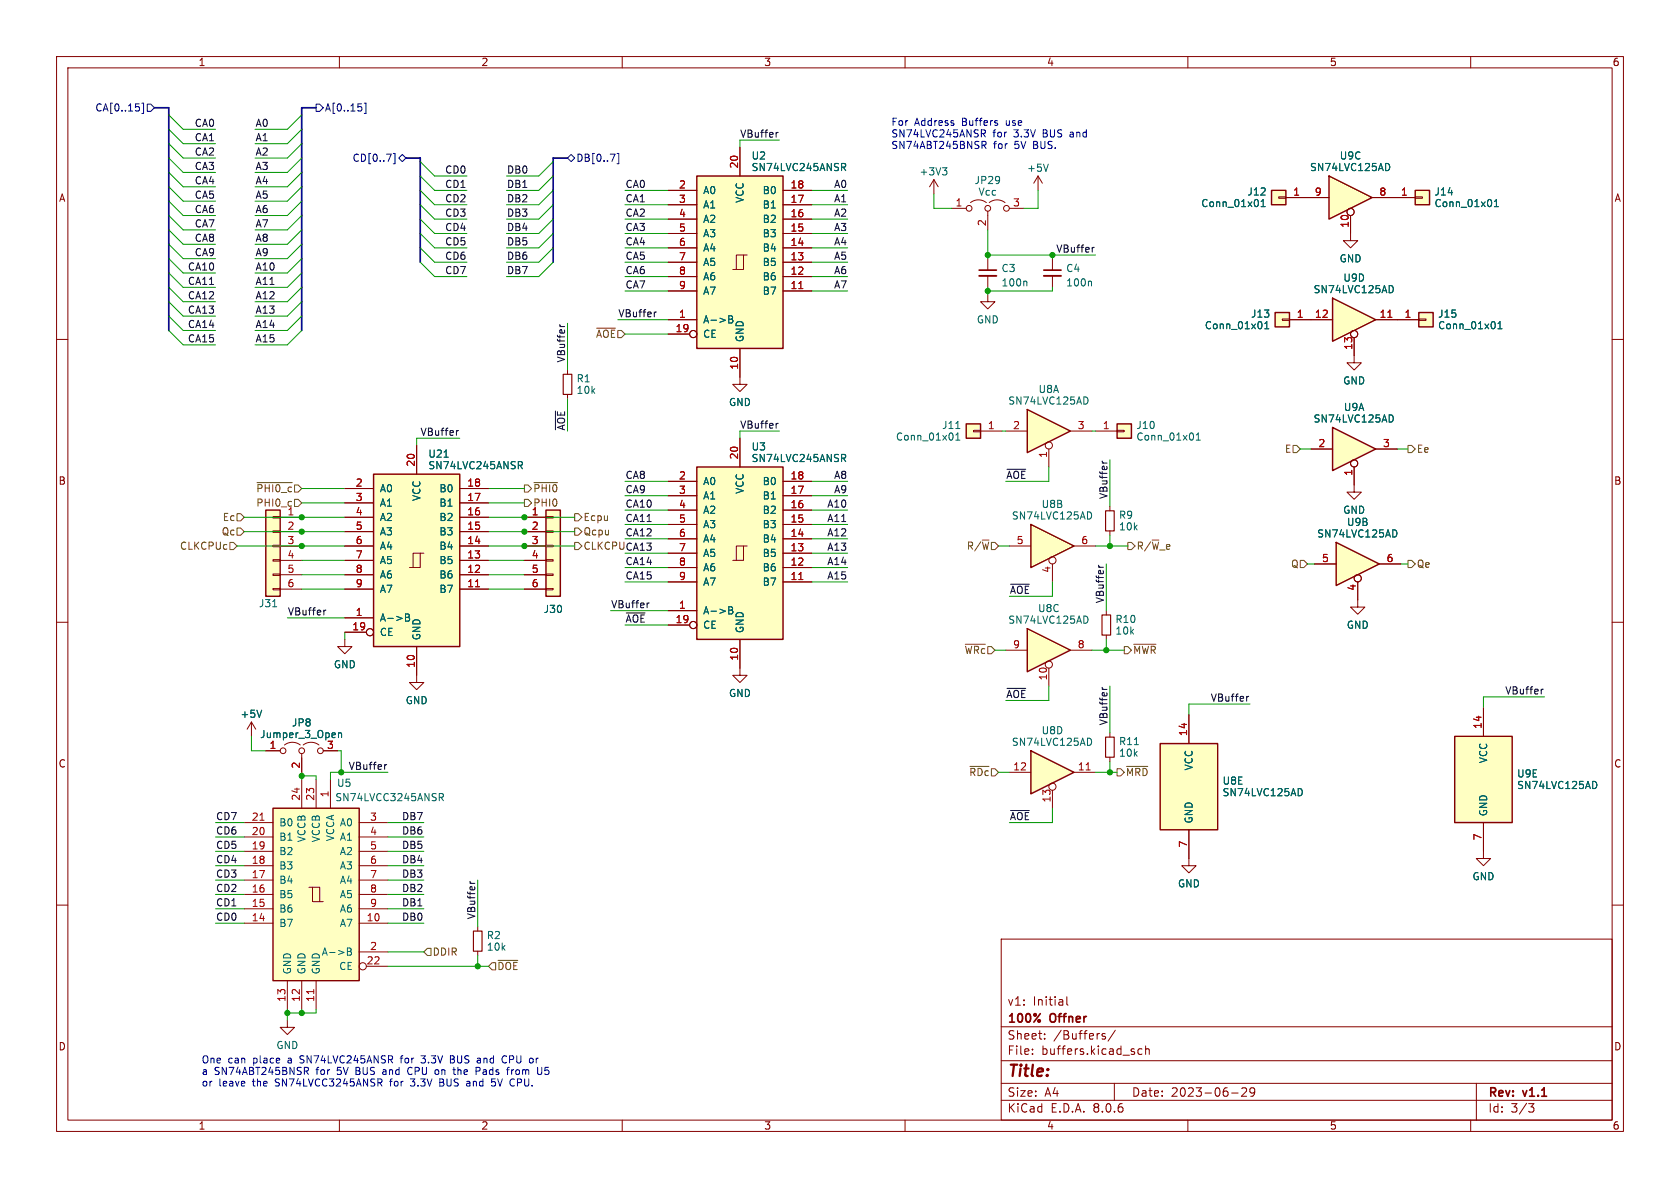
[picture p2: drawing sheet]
<svg xmlns="http://www.w3.org/2000/svg" width="297mm" height="210mm" viewBox="0 0 297 210" stroke-linecap="round" stroke-linejoin="round" font-family="sans-serif">
<g fill="none" stroke="#840000" stroke-width=".18">
<path d="M10 10h277v190h-277zM12 12h273v186h-273zM60 10v2M110 10v2M160 10v2M210 10v2M260 10v2M10 60h2M285 60h2M10 110h2M285 110h2M10 160h2"/>
<path d="M285 160h2M177 166h108v32h-108zM188.6 176.2v1.3l.2 .2M60 198v2M110 198v2M160 198v2M177 194.5h108M177 191.5h108M177 187.5h108M177 181.5h108M182.5 186.3v.1M182.5 185.5v.1"/>
<path d="M184.7 183.6v.1M184.7 182.8v.1M195.4 182.8l-.4-.1-.2 .2 .1 .2 .5 .2v.3h-.6M197 191.5v3M197.2 182.1l-1.3 2M201.9 185.5l-.4-.1-.3 .3v.4l.1 .2h.6M202.5 185.5l.2-.1 .4 .1 .1 .9M202.5 184.9v1.5M210 198v2M217.7 193.2h1.2M219.5 192.4l.6-.1 .2 .1 .1 .3-.9 1.1h.9M221.8 192.9l-.3 .3h-.3l-.2-.3 .1-.5 .4-.1 .2 .1a.99 .99 0 0 1-.3 1.4h-.3"/>
<path d="M260 198v2M261 191.5v6.5M270.2 195.1h1l-.5 .6 .4 .1 .1 .5-.3 .3h-.4"/>
</g>
<path d="M181.6 111.1l7.6 3.8-7.6 3.8z" fill="#ffffc2"/>
<path d="M181.6 111.1l7.6 3.8-7.6 3.8z" fill="none" stroke="#840000" stroke-width=".25"/>
<g fill="none" stroke="#840000" stroke-width=".18">
<path d="M73.7 119.4v1.3h1.2l-1.2 1.2-1.3-1.2h1.3M130.8 118.1v1.3h1.3l-1.3 1.3-1.3-1.3h1.3M177.8 114.9h3.8M185.4 118.1v3.2M189.2 114.9h3.8M196.2 129.5v.8M196.2 133.9v.7"/>
<circle cx="185.4" cy="117.5" r=".63"/>
</g>
<path d="M191.9 108.9a.68 .68 0 0 1 .5 .6 .68 .68 0 0 1-.5 .7M200.5 131.6h.8" fill="none" stroke="#006464" stroke-width=".18"/>
<path d="M195.5 130.3h1.5v3.6h-1.5z" fill="none" stroke="#840000" stroke-width=".2"/>
<path d="M123.2 31.1h15.2v30.5h-15.2z" fill="#ffffc2"/>
<g fill="none" stroke="#840000" stroke-width=".18">
<path d="M118.1 38.7h5.1M118.1 36.2h5.1M118.1 33.7h5.1M130.8 26v5.1M138.4 38.7h5.1M138.4 36.2h5.1M138.4 33.7h5.1M118.1 56.5h5.1M118.1 51.4h5.1M118.1 48.9h5.1M118.1 46.4h5.1M118.1 43.8h5.1"/>
<path d="M118.1 41.3h5.1M118.1 59.1h3.8M131.4 45.1h-1.2v2.5M132.1 45.1h-.7v2.5h-1.9M138.4 51.4h5.1M138.4 48.9h5.1M138.4 46.4h5.1M138.4 43.8h5.1M138.4 41.3h5.1M130.8 61.6v5.1M61 113v1.3h1.2l-1.2 1.3-1.3-1.3h1.3M195.6 108v.7"/>
<path d="M195.6 112.3v.7"/>
<circle cx="122.6" cy="59.1" r=".63"/>
</g>
<path d="M123.2 31.1h15.2v30.5h-15.2z" fill="none" stroke="#840000" stroke-width=".25"/>
<path d="M148.8 28.9h.5l.2 .2-.1 .4-.6 .1M149.1 29.6l.4 .6M128.8 55.8h.5l.2 .3-.2 .3 .2 .2 .1 .3-.3 .2h-.5zM128.8 56.4h.5" fill="none" stroke="#006464" stroke-width=".18"/>
<path d="M141.2 51h.7" fill="none" stroke="#a90000" stroke-width=".18"/>
<path d="M194.8 108.7h1.5v3.6h-1.5z" fill="none" stroke="#840000" stroke-width=".2"/>
<path d="M257.2 130.2h10.1v15.2h-10.1z" fill="#ffffc2"/>
<path d="M257.2 130.2h10.1v15.2h-10.1z" fill="none" stroke="#840000" stroke-width=".25"/>
<path d="M262.3 125.1v5.1M262.3 145.4v6.4h-1.3l1.3 1.2 1.2-1.2h-1.2" fill="none" stroke="#840000" stroke-width=".18"/>
<path d="M281.9 138.1a.69 .69 0 0 1 .4 .7 .69 .69 0 0 1-.4 .6" fill="none" stroke="#006464" stroke-width=".18"/>
<path d="M96.5 90.2h2.6v15.2h-2.6z" fill="#ffffc2"/>
<path d="M92.7 91.4h3.8M92.7 94h3.8M92.7 96.5h3.8M92.7 99.1h3.8M96.5 98.9h1.3v.3h-1.3zM96.5 96.4h1.3v.2h-1.3zM96.5 93.9h1.3v.2h-1.3zM96.5 91.3h1.3v.3h-1.3zM92.7 101.6h3.8M92.7 104.1h3.8M96.5 104h1.3v.3h-1.3zM96.5 101.5h1.3v.2h-1.3z" fill="none" stroke="#840000" stroke-width=".18"/>
<path d="M96.5 90.2h2.6v15.2h-2.6z" fill="none" stroke="#840000" stroke-width=".25"/>
<path d="M66 83.8h15.3v30.5h-15.3z" fill="#ffffc2"/>
<g fill="none" stroke="#840000" stroke-width=".18">
<path d="M73.7 78.7v5.1M130.8 66.7v1.2h1.3l-1.3 1.3-1.3-1.3h1.3M239.4 62.9v1.2h-1.3l1.3 1.3 1.3-1.3h-1.3M61 99.1h5M61 96.5h5M61 94h5M61 91.4h5M61 88.9h5M61 86.4h5M74.3 97.8h-1.3v2.5M74.9 97.8h-.6v2.5h-1.9M81.3 99.1h5.1"/>
<path d="M81.3 96.5h5.1M81.3 94h5.1M81.3 91.4h5.1M81.3 88.9h5.1M81.3 86.4h5.1M61 109.2h5M61 104.1h5M61 101.6h5M61 111.8h3.8M73.7 114.3v5.1M81.3 104.1h5.1M81.3 101.6h5.1"/>
<circle cx="65.4" cy="111.8" r=".63"/>
</g>
<path d="M66 83.8h15.3v30.5h-15.3z" fill="none" stroke="#840000" stroke-width=".25"/>
<path d="M78.5 80.8h.7M91.6 81.6h.5l.3 .2-.2 .4-.6 .1M91.9 82.3l.5 .6M71.7 108.5h.4l.3 .3-.3 .3 .3 .2v.3l-.2 .2h-.5zM71.7 109.1h.4" fill="none" stroke="#006464" stroke-width=".18"/>
<path d="M84.1 103.7h.7" fill="none" stroke="#a90000" stroke-width=".18"/>
<path d="M48.3 142.9h15.2v30.5h-15.2z" fill="#ffffc2"/>
<g fill="none" stroke="#840000" stroke-width=".18">
<path d="M186.1 45.7v2.1M186.1 48.8v2M196.2 89.5v.8M196.2 93.9v.7M53.3 137.8v5.1M55.9 137.8v5.1M58.4 137.8v5.1M43.2 158.1h5.1M43.2 155.6h5.1M43.2 153h5.1M43.2 150.5h5.1M43.2 148h5.1"/>
<path d="M43.2 145.4h5.1M54.6 156.8h.6v2.6h1.9M55.2 156.8h1.3v2.6M63.5 158.1h5.1M63.5 155.6h5.1M63.5 153h5.1M63.5 150.5h5.1M63.5 148h5.1M63.5 145.4h5.1M43.2 163.2h5.1M43.2 160.7h5.1M50.8 173.4v5"/>
<path d="M53.3 173.4v5M55.9 173.4v5M63.5 163.2h5.1M63.5 160.7h5.1M63.5 168.3h5.1M64.8 170.8h3.8"/>
<circle cx="64.1" cy="170.8" r=".63"/>
</g>
<path d="M48.3 142.9h15.2v30.5h-15.2z" fill="none" stroke="#840000" stroke-width=".25"/>
<path d="M46 145h.7M55.5 174.9v.8" fill="none" stroke="#a90000" stroke-width=".18"/>
<path d="M192.8 49.7l.2 .2v.6M77.7 140.3h.4l.3 .2-.1 .4h-.6M78 140.9l.4 .6M61.4 167.6h.4l.3 .2-.3 .4 .3 .1v.3l-.2 .3h-.5zM61.4 168.2h.4" fill="none" stroke="#006464" stroke-width=".18"/>
<path d="M195.5 90.3h1.5v3.6h-1.5z" fill="none" stroke="#840000" stroke-width=".2"/>
<path d="M184.5 48.8h3.1" fill="none" stroke="#840000" stroke-width=".33"/>
<path d="M184.5 47.8h3.1" fill="none" stroke="#840000" stroke-width=".3"/>
<path d="M197.5 74.9h2.5v2.6h-2.5z" fill="#ffffc2"/>
<path d="M193.7 76.2h3.8M197.5 76.1h1.3v.2h-1.3z" fill="none" stroke="#840000" stroke-width=".18"/>
<path d="M197.5 74.9h2.5v2.6h-2.5z" fill="none" stroke="#840000" stroke-width=".25"/>
<path d="M211.5 77.8h.7M211.5 76.9l.3-.4v1.3" fill="none" stroke="#006464" stroke-width=".18"/>
<path d="M235.6 75.6l7.6 3.8-7.6 3.8z" fill="#ffffc2"/>
<path d="M235.6 75.6l7.6 3.8-7.6 3.8z" fill="none" stroke="#840000" stroke-width=".25"/>
<g fill="none" stroke="#840000" stroke-width=".18">
<path d="M231.8 79.4h3.8M243.2 79.4h3.8M239.4 82.6v3.1M210.2 151.8v1.2h-1.3l1.3 1.3 1.3-1.3h-1.3"/>
<circle cx="239.4" cy="81.9" r=".63"/>
</g>
<path d="M245.9 73.3a.68 .68 0 0 1 .4 .7 .68 .68 0 0 1-.4 .6" fill="none" stroke="#006464" stroke-width=".18"/>
<path d="M205.1 131.4h10.2v15.3h-10.2z" fill="#ffffc2"/>
<path d="M205.1 131.4h10.2v15.3h-10.2z" fill="none" stroke="#840000" stroke-width=".25"/>
<path d="M210.2 126.4v5M210.2 146.7v5.1" fill="none" stroke="#840000" stroke-width=".18"/>
<path d="M229.8 139.4a.68 .68 0 0 1 .4 .6 .68 .68 0 0 1-.4 .7" fill="none" stroke="#006464" stroke-width=".18"/>
<path d="M236.2 95.9l7.6 3.8-7.6 3.8z" fill="#ffffc2"/>
<path d="M236.2 95.9l7.6 3.8-7.6 3.8z" fill="none" stroke="#840000" stroke-width=".25"/>
<g fill="none" stroke="#840000" stroke-width=".18">
<path d="M100.3 65.4v.8M232.4 99.7h3.8M239.4 85.7v1.3h-1.3l1.3 1.3 1.3-1.3h-1.3M243.8 99.7h3.8M240 102.9v4.4h-1.2l1.2 1.3 1.3-1.3h-1.3"/>
<circle cx="240" cy="102.2" r=".63"/>
</g>
<path d="M246.5 93.7a.68 .68 0 0 1 .5 .6 .68 .68 0 0 1-.5 .6" fill="none" stroke="#006464" stroke-width=".18"/>
<path d="M99.6 66.2h1.5v3.5h-1.5z" fill="none" stroke="#840000" stroke-width=".2"/>
<path d="M47 90.2h2.5v15.2h-2.5z" fill="#ffffc2"/>
<g fill="none" stroke="#840000" stroke-width=".18">
<path d="M168.3 36.8h2.5M171.6 35.8a2.26 2.26 0 0 1 2.8 0M174.6 37.3v3.3M174.9 35.8a2.26 2.26 0 0 1 2.8 0M178.4 36.8h2.6M174.6 52.1v1.2h1.3l-1.3 1.3-1.2-1.3h1.2M174.6 45.7v2.1M174.6 48.8v2M238.8 41.3v1.2h-1.3l1.3 1.3 1.2-1.3h-1.2M48.3 98.9h1.2v.3h-1.2zM48.3 96.4h1.2v.2h-1.2zM48.3 93.9h1.2v.2h-1.2z"/>
<path d="M48.3 91.3h1.2v.3h-1.2zM49.5 91.4h3.8M49.5 94h3.8M49.5 96.5h3.8M49.5 99.1h3.8M48.3 104h1.2v.3h-1.2zM48.3 101.5h1.2v.2h-1.2zM49.5 101.6h3.8M49.5 104.1h3.8"/>
<circle cx="171.3" cy="36.8" r=".51"/>
<circle cx="174.6" cy="36.8" r=".51"/>
<circle cx="177.9" cy="36.8" r=".51"/>
</g>
<path d="M47 90.2h2.5v15.2h-2.5z" fill="none" stroke="#840000" stroke-width=".25"/>
<path d="M181.4 49.7l.1 .2v.6M48.2 107.3h.7" fill="none" stroke="#006464" stroke-width=".18"/>
<path d="M173.1 48.8h3" fill="none" stroke="#840000" stroke-width=".33"/>
<path d="M173.1 47.8h3" fill="none" stroke="#840000" stroke-width=".3"/>
<path d="M123.2 82.6h15.2v30.4h-15.2z" fill="#ffffc2"/>
<g fill="none" stroke="#840000" stroke-width=".18">
<path d="M165.1 31.8l-.8 1.2M165.1 31.8v2.5M165.1 31.8l.8 1.2M130.8 77.5v5.1M118.1 97.8h5.1M118.1 95.3h5.1M118.1 92.7h5.1M118.1 90.2h5.1M118.1 87.6h5.1M118.1 85.1h5.1M131.4 96.5h-1.2v2.6M132.1 96.5h-.7v2.6h-1.9"/>
<path d="M138.4 97.8h5.1M138.4 95.3h5.1M138.4 92.7h5.1M138.4 90.2h5.1M138.4 87.6h5.1M138.4 85.1h5.1M118.1 108h5.1M118.1 102.9h5.1M118.1 100.3h5.1M118.1 110.5h3.8M130.8 113v5.1M138.4 102.9h5.1"/>
<path d="M138.4 100.3h5.1"/>
<circle cx="122.6" cy="110.5" r=".63"/>
</g>
<path d="M123.2 82.6h15.2v30.4h-15.2z" fill="none" stroke="#840000" stroke-width=".25"/>
<path d="M166.6 29.7h.8l-.4 .4M167.2 30.1l.2 .3v.3l-.2 .2M148.8 80.3h.5l.2 .3-.1 .3-.6 .1M149.1 81l.4 .6M128.8 107.3h.5l.2 .2-.2 .4 .2 .1 .1 .3-.3 .2h-.5zM128.8 107.9h.5" fill="none" stroke="#006464" stroke-width=".18"/>
<path d="M141.2 102.5h.7" fill="none" stroke="#a90000" stroke-width=".18"/>
<path d="M170.8 74.9h2.6v2.6h-2.6z" fill="#ffffc2"/>
<path d="M172.1 76.1h1.3v.2h-1.3zM173.4 76.2h3.8" fill="none" stroke="#840000" stroke-width=".18"/>
<path d="M170.8 74.9h2.6v2.6h-2.6z" fill="none" stroke="#840000" stroke-width=".25"/>
<path d="M169 75.8h.7M169 77.8h.7M169 76.9l.3-.4v1.3" fill="none" stroke="#006464" stroke-width=".18"/>
<path d="M181.6 72.4l7.6 3.8-7.6 3.8z" fill="#ffffc2"/>
<path d="M181.6 72.4l7.6 3.8-7.6 3.8z" fill="none" stroke="#840000" stroke-width=".25"/>
<g fill="none" stroke="#840000" stroke-width=".18">
<path d="M177.8 76.2h3.8M185.4 79.4v3.2M189.2 76.2h3.8"/>
<circle cx="185.4" cy="78.7" r=".63"/>
</g>
<path d="M191.9 70.2a.68 .68 0 0 1 .5 .6 .68 .68 0 0 1-.5 .6" fill="none" stroke="#006464" stroke-width=".18"/>
<path d="M235.6 52.7l7.6 3.8-7.6 3.8z" fill="#ffffc2"/>
<path d="M235.6 52.7l7.6 3.8-7.6 3.8z" fill="none" stroke="#840000" stroke-width=".25"/>
<g fill="none" stroke="#840000" stroke-width=".18">
<path d="M231.8 56.5h3.8M239.4 59.7v3.2M243.2 56.5h3.8"/>
<circle cx="239.4" cy="59.1" r=".63"/>
</g>
<path d="M245.4 56.1h.7" fill="none" stroke="#a90000" stroke-width=".18"/>
<path d="M245.9 50.5a.68 .68 0 0 1 .4 .6 .68 .68 0 0 1-.4 .7" fill="none" stroke="#006464" stroke-width=".18"/>
<path d="M234.9 31.1l7.7 3.8-7.7 3.8z" fill="#ffffc2"/>
<path d="M234.9 31.1l7.7 3.8-7.7 3.8z" fill="none" stroke="#840000" stroke-width=".25"/>
<g fill="none" stroke="#840000" stroke-width=".18">
<path d="M183.5 31.1l-.7 1.3M183.5 31.1v2.6M183.5 31.1l.8 1.3M231.1 34.9h3.8M238.8 38.1v3.2M242.6 34.9h3.8"/>
<circle cx="238.8" cy="37.5" r=".63"/>
</g>
<path d="M185.3 29l-.4 1.3M245.3 28.9a.68 .68 0 0 1 .4 .6 .68 .68 0 0 1-.4 .7" fill="none" stroke="#006464" stroke-width=".18"/>
<path d="M225.4 55.2h2.6v2.6h-2.6z" fill="#ffffc2"/>
<path d="M226.7 56.4h1.3v.2h-1.3zM228 56.5h3.8" fill="none" stroke="#840000" stroke-width=".18"/>
<path d="M225.4 55.2h2.6v2.6h-2.6z" fill="none" stroke="#840000" stroke-width=".25"/>
<path d="M223.6 58.1h.7M223.6 57.2l.3-.4v1.3" fill="none" stroke="#006464" stroke-width=".18"/>
<path d="M224.8 33.7h2.5v2.5h-2.5z" fill="#ffffc2"/>
<g fill="none" stroke="#840000" stroke-width=".18">
<path d="M226.1 34.8h1.2v.3h-1.2zM227.3 34.9h3.8M44.4 127.6l-.7 1.3M44.4 127.6v2.6M44.4 127.6l.8 1.3M47 132.7h2.5M50.3 131.7a2.26 2.26 0 0 1 2.8 0M53.3 133.2v3.3M53.6 131.7a2.26 2.26 0 0 1 2.8 0M57.1 132.7h2.6M84.5 163.8v.8M84.5 168.1v.8"/>
<path d="M50.8 180.3v1.3h-1.3l1.3 1.3 1.3-1.3h-1.3"/>
<circle cx="50" cy="132.7" r=".51"/>
<circle cx="53.3" cy="132.7" r=".51"/>
<circle cx="56.6" cy="132.7" r=".51"/>
</g>
<path d="M224.8 33.7h2.5v2.5h-2.5z" fill="none" stroke="#840000" stroke-width=".25"/>
<path d="M222.9 36.5h.8M222.9 35.6l.4-.3v1.2M46.3 125.5l-.5 1.3M59.8 129.5v.9M59.8 129.7l.2-.2 .3 .1 .1 .8" fill="none" stroke="#006464" stroke-width=".18"/>
<path d="M83.7 164.6h1.5v3.5h-1.5z" fill="none" stroke="#840000" stroke-width=".2"/>
<path d="M250.2 33.7h2.5v2.5h-2.5z" fill="#ffffc2"/>
<path d="M246.4 34.9h3.8M250.2 34.8h1.3v.3h-1.3z" fill="none" stroke="#840000" stroke-width=".18"/>
<path d="M250.2 33.7h2.5v2.5h-2.5z" fill="none" stroke="#840000" stroke-width=".25"/>
<path d="M264.2 36.5h.7M264.2 35.6l.3-.3v1.2" fill="none" stroke="#006464" stroke-width=".18"/>
<path d="M182.2 132.7l7.7 3.8-7.7 3.8z" fill="#ffffc2"/>
<path d="M182.2 132.7l7.7 3.8-7.7 3.8z" fill="none" stroke="#840000" stroke-width=".25"/>
<g fill="none" stroke="#840000" stroke-width=".18">
<path d="M178.4 136.5h3.8M186.1 139.7v3.2M189.9 136.5h3.8"/>
<circle cx="186.1" cy="139.1" r=".63"/>
</g>
<path d="M192 136.1h.7" fill="none" stroke="#a90000" stroke-width=".18"/>
<path d="M192.6 130.5a.68 .68 0 0 1 .4 .6 .68 .68 0 0 1-.4 .7" fill="none" stroke="#006464" stroke-width=".18"/>
<path d="M250.8 55.2h2.6v2.6h-2.6z" fill="#ffffc2"/>
<path d="M247 56.5h3.8M250.8 56.4h1.3v.2h-1.3z" fill="none" stroke="#840000" stroke-width=".18"/>
<path d="M250.8 55.2h2.6v2.6h-2.6z" fill="none" stroke="#840000" stroke-width=".25"/>
<path d="M264.8 58.1h.7M264.8 57.2l.4-.4v1.3" fill="none" stroke="#006464" stroke-width=".18"/>
<path d="M182.2 92.7l7.7 3.8-7.7 3.8z" fill="#ffffc2"/>
<path d="M182.2 92.7l7.7 3.8-7.7 3.8z" fill="none" stroke="#840000" stroke-width=".25"/>
<g fill="none" stroke="#840000" stroke-width=".18">
<path d="M118.1 38.7h5.1M118.1 36.2h5.1M118.1 33.7h5.1M130.8 26v5.1M138.4 38.7h5.1M138.4 36.2h5.1M138.4 33.7h5.1M227.3 34.9h7.6M238.8 38.1v3.2M242.6 34.9h7.6M118.1 56.5h5.1M118.1 51.4h5.1"/>
<path d="M118.1 48.9h5.1M118.1 46.4h5.1M118.1 43.8h5.1M118.1 41.3h5.1M118.1 59.1h3.8M138.4 51.4h5.1M138.4 48.9h5.1M138.4 46.4h5.1M138.4 43.8h5.1M138.4 41.3h5.1M228 56.5h7.6M239.4 59.7v3.2"/>
<path d="M243.2 56.5h7.6M73.7 78.7v5.1M130.8 61.6v5.1M130.8 77.5v5.1M231.8 79.4h3.8M243.2 79.4h3.8M61 96.5h5M61 99.1h5M61 94h5M61 91.4h5M61 88.9h5M61 86.4h5"/>
<path d="M81.3 96.5h5.1M81.3 99.1h5.1M81.3 94h5.1M81.3 91.4h5.1M81.3 88.9h5.1M81.3 86.4h5.1M92.7 96.5h3.8M92.7 99.1h3.8M92.7 94h3.8M92.7 91.4h3.8M118.1 97.8h5.1M118.1 95.3h5.1"/>
<path d="M118.1 92.7h5.1M118.1 90.2h5.1M118.1 87.6h5.1M118.1 85.1h5.1M138.4 97.8h5.1M138.4 95.3h5.1M138.4 92.7h5.1M138.4 90.2h5.1M138.4 87.6h5.1M138.4 85.1h5.1M178.4 96.5h3.8M186.1 99.7v3.2"/>
<path d="M189.9 96.5h3.8M232.4 99.7h3.8M239.4 82.6v3.1M243.8 99.7h3.8M61 109.2h5M61 104.1h5M61 101.6h5M61 111.8h3.8M73.7 114.3v5.1M81.3 104.1h5.1M81.3 101.6h5.1M92.7 104.1h3.8"/>
<path d="M92.7 101.6h3.8M118.1 108h5.1M118.1 102.9h5.1M118.1 100.3h5.1M118.1 110.5h3.8M130.8 113v5.1M138.4 102.9h5.1M138.4 100.3h5.1M240 102.9v3.1M47 132.7h2.5M53.3 134v2.5M57.1 132.7h2.6"/>
<path d="M210.2 126.4v5M262.3 125.1v5.1M210.2 146.7v5.1M262.3 145.4v5.1"/>
<circle cx="238.8" cy="37.5" r=".63"/>
<circle cx="122.6" cy="59.1" r=".63"/>
<circle cx="239.4" cy="59.1" r=".63"/>
<circle cx="186.1" cy="99.1" r=".63"/>
<circle cx="239.4" cy="81.9" r=".63"/>
<circle cx="65.4" cy="111.8" r=".63"/>
<circle cx="122.6" cy="110.5" r=".63"/>
<circle cx="240" cy="102.2" r=".63"/>
</g>
<g fill="none" stroke="#006464" stroke-width=".18">
<path d="M148.8 28.9h.5l.2 .2-.1 .4-.6 .1M149.1 29.6l.4 .6M222.9 36.5h.8M222.9 35.6l.4-.3v1.2M245.3 28.9a.68 .68 0 0 1 .4 .6 .68 .68 0 0 1-.4 .7M264.2 36.5h.7M264.2 35.6l.3-.3v1.2M128.8 55.8h.5l.2 .3-.2 .3 .2 .2 .1 .3-.3 .2h-.5zM128.8 56.4h.5M223.6 58.1h.7M223.6 57.2l.3-.4v1.3M245.9 50.5a.68 .68 0 0 1 .4 .6 .68 .68 0 0 1-.4 .7"/>
<path d="M264.8 58.1h.7M264.8 57.2l.4-.4v1.3M245.9 73.3a.68 .68 0 0 1 .4 .7 .68 .68 0 0 1-.4 .6M78.5 80.8h.7M91.6 81.6h.5l.3 .2-.2 .4-.6 .1M91.9 82.3l.5 .6M148.8 80.3h.5l.2 .3-.1 .3-.6 .1M149.1 81l.4 .6M192.6 90.5a.68 .68 0 0 1 .4 .6 .68 .68 0 0 1-.4 .7M246.5 93.7a.68 .68 0 0 1 .5 .6 .68 .68 0 0 1-.5 .6M71.7 108.5h.4l.3 .3-.3 .3 .3 .2v.3l-.2 .2h-.5zM71.7 109.1h.4"/>
<path d="M128.8 107.3h.5l.2 .2-.2 .4 .2 .1 .1 .3-.3 .2h-.5zM128.8 107.9h.5M46.3 125.5l-.5 1.3M59.8 129.5v.9M59.8 129.7l.2-.2 .3 .1 .1 .8M229.8 139.4a.68 .68 0 0 1 .4 .6 .68 .68 0 0 1-.4 .7M281.9 138.1a.69 .69 0 0 1 .4 .7 .69 .69 0 0 1-.4 .6"/>
</g>
<g fill="none" stroke="#725600" stroke-width=".18">
<path d="M105.5 58h3.3M228.6 78.7h.6l.7 .7-.7 .6h-.6zM248.9 78.7h.7l.6 .7-.6 .6h-.7zM40.6 95.9h.7l.6 .6-.6 .7h-.7zM41.9 90.8h.6l.7 .6-.7 .7h-.6zM41.9 93.3h.6l.7 .7-.7 .6h-.6zM45.4 85.3h6.3M52.1 88.3h.6l.6 .6-.6 .6h-.6zM92.7 88.3h.6l.7 .6-.7 .6h-.6zM92.7 85.7h.6l.7 .7-.7 .6h-.6zM94.4 85.3h4.2M101.6 95.9h.6l.7 .6-.7 .7h-.6z"/>
<path d="M101.6 90.8h.6l.7 .6-.7 .7h-.6zM101.6 93.3h.6l.7 .7-.7 .6h-.6zM199.4 95.9h.6l.7 .6-.7 .7h-.6zM229.9 99.1h.6l.6 .6-.6 .6h-.6zM248.9 99.1h.7l.6 .6-.6 .6h-.7zM170.7 113.9h3.5M198.8 114.3h.6l.6 .6-.6 .7h-.6zM200.4 113.9h4M171.5 135.5h3.3M197.5 135.9h.6l.7 .6-.7 .7h-.6zM199.2 135.5h3.7M75.6 167.6h.6v1.3h-.6l-.7-.6z"/>
<path d="M87 170.2h.6v1.3h-.6l-.6-.7zM88 169.8h3.5"/>
</g>
<path d="M24.6 19v.5M25.1 18.2h.3v1.9h-.3M26 18.4h.7l.6 .7-.6 .6h-.7zM55.9 18.4h.6l.6 .7-.6 .6h-.6zM63.9 19v.5M64.4 18.2h.3v1.9h-.3M69.5 27.1h.3v1.8h-.3M70.5 27.9l.6-.6 .7 .6-.7 .7zM100.3 27.9l.7-.6 .6 .6-.6 .7zM107.9 27.2h.8l-.5 1.3M109.1 27.1h.3v1.8h-.3" fill="none" stroke="#000084" stroke-width=".18"/>
<g fill="none" stroke="#0f0f0f" stroke-width=".18">
<path d="M137.6 23.4l-.3 .1M99 57.4l.1 .3M116 55.2l-.3 .1M193.5 43.7l-.3 .1M81.1 76.1l-.3 .1M98.2 72.7v3.3M137.6 74.8l-.3 .2M178 83h3.3M194.2 99.9l.1 .3M194.9 81.5l.1 .3M57.6 107.9l-.3 .1M110.7 108.4h3.3"/>
<path d="M114.8 106.6l-.3 .1M178.7 103.3h3.3M68.4 135.2l-.3 .1M178 121.7h3.3M194.9 121.5l.1 .3M220.8 123.1l-.3 .1M272.8 121.8l-.3 .2M83.1 155.8l.1 .3M178.7 143.3h3.3"/>
</g>
<g fill="none" stroke="#0000c2" stroke-width=".18">
<path d="M173.6 25h.5l.2 .2-.1 .4-.6 .1M173.8 23.6l.4 .6M173.9 25.7l.4 .6M174 22.9l.2 .3v.3l-.7 .1M176.2 21.7l.2 .2-.2 .3M176.2 21.3l.1 .1M54.1 189.3l.4 .6M54.3 188.7l.2 .2v.3l-.7 .1M67.1 191.4l.4 .6M67.5 190.8v.5M67.8 189.1l-.1 .1M67.8 189.5l-.1 .1 .1 .3"/>
<path d="M70.7 187.1h.5M71 186.7l-.1 1.2M72.5 188.7a.68 .68 0 0 0-.4 .6 .68 .68 0 0 0 .4 .6M72.6 191.9l.1 .1M74.4 186.6h.8l-.4 .5h.2M74.4 187.8l.6 .1M77.1 189.1l.3 .1M77.4 189.9h-.3M77.8 190.7v1.3h.4M77.8 191.3h.4M79.6 187.2h.4M80 189.1h.5"/>
<path d="M80 187.2l.2 .1M80.2 186.7l-.6-.1v1.3l.6-.1M80.2 187.2h-.2M80.4 189.9h.1M82.6 191.1l.4 .1M83.1 191.9l-.5 .1M83.1 191.4l-.5 .1M84.6 188.7l.3 .2-.1 .3-.6 .1M84.8 187.1l.1 .1v.7M84.9 187.8l-.4 .1M84.9 187.4h-.4M86.9 191.3l.5-.1 .2 .2"/>
<path d="M87.6 191.7l-.2 .3-.5-.1M89 186.7l.3-.1 .2 .2M89.5 187.8l-.2 .1-.3-.1M90.5 189.1v.8M90.8 189.1l-.3 .2M90.9 190.8h.1M90.9 191.9h.1M95.8 188.7v1l-.1 .2h-.4M96.3 189.8l.2 .1M96.4 188.7l-.1 .6 .2-.1"/>
</g>
<path d="M27.3 19.1h2.5v39.3M55.9 19.1h-2.6v39.3M71.8 27.9h2.5v18.5M100.3 27.9h-2.5v18.5" fill="none" stroke="#000084" stroke-width=".3"/>
<g fill="none" stroke="#009600" stroke-width=".18">
<path d="M29.8 27.9l2.6 2.6h5.7M29.8 25.4l2.6 2.5h5.7M29.8 33l2.6 2.6h5.7M29.8 30.5l2.6 2.5h5.7M29.8 20.3l2.6 2.6h5.7M29.8 22.9l2.6 2.5h5.7M29.8 35.6l2.6 2.5h5.7M29.8 38.1l2.6 2.5h5.7M53.3 27.9l-2.5 2.6h-5.7M53.3 25.4l-2.5 2.5h-5.7M53.3 33l-2.5 2.6h-5.7M53.3 30.5l-2.5 2.5h-5.7"/>
<path d="M53.3 20.3l-2.5 2.6h-5.7M53.3 22.9l-2.5 2.5h-5.7M53.3 35.6l-2.5 2.5h-5.7M53.3 38.1l-2.5 2.5h-5.7M74.3 31.1l2.5 2.6h5.7M74.3 33.7l2.5 2.5h5.7M74.3 36.2l2.5 2.5h5.7M74.3 28.6l2.5 2.5h5.7M74.3 38.7l2.5 2.6h5.7M97.8 31.1l-2.6 2.6h-5.7M97.8 33.7l-2.6 2.5h-5.7M97.8 36.2l-2.6 2.5h-5.7"/>
<path d="M97.8 28.6l-2.6 2.5h-5.7M97.8 38.7l-2.6 2.6h-5.7M110.5 33.7h7.6M110.5 36.2h7.6M110.5 38.7h7.6M137.8 24.8h-7v1.2M143.5 33.7h6.4M143.5 36.2h6.4M143.5 38.7h6.4M165.1 34.3v2.5h3.2M183.5 33.7v3.1h-2.5M29.8 53.3l2.6 2.6h5.7"/>
<path d="M29.8 43.2l2.6 2.5h5.7M29.8 45.7l2.6 2.6h5.7M29.8 48.3l2.6 2.5h5.7M29.8 55.9l2.6 2.5h5.7M29.8 50.8l2.6 2.5h5.7M29.8 40.6l2.6 2.6h5.7M29.8 58.4l2.6 2.6h5.7M53.3 53.3l-2.5 2.6h-5.7M53.3 43.2l-2.5 2.5h-5.7M53.3 45.7l-2.5 2.6h-5.7M53.3 48.3l-2.5 2.5h-5.7M53.3 55.9l-2.5 2.5h-5.7"/>
<path d="M53.3 50.8l-2.5 2.5h-5.7M53.3 40.6l-2.5 2.6h-5.7M53.3 58.4l-2.5 2.6h-5.7M74.3 46.4l2.5 2.5h5.7M74.3 41.3l2.5 2.5h5.7M74.3 43.8l2.5 2.6h5.7M97.8 46.4l-2.6 2.5h-5.7M97.8 41.3l-2.6 2.5h-5.7M97.8 43.8l-2.6 2.6h-5.7M100.3 57.2v8.2M109.2 56.5h8.9M110.5 48.9h7.6"/>
<path d="M110.5 43.8h7.6M110.5 46.4h7.6M110.5 41.3h7.6M110.5 51.4h7.6M110.5 59.1h7.6M143.5 48.9h6.4M143.5 43.8h6.4M143.5 46.4h6.4M143.5 41.3h6.4M143.5 51.4h6.4M174.6 40.6v5.1M174.6 50.8v1.3"/>
<path d="M174.6 45.1h19.1M186.1 50.8v.6h-11.5M186.1 45.1v.6M81.3 77.5h-7.6v1.2M100.3 70.5v5.7M137.8 76.2h-7v1.3M177.2 76.2h.6M193 76.2h.7M229.9 79.4h1.9M247 79.4h1.9M41.9 96.5h19.1M43.2 91.4h17.8"/>
<path d="M43.2 94h17.8M53.3 88.9h7.7M53.3 99.1h7.7M53.3 86.4h7.7M86.4 96.5h15.2M86.4 91.4h15.2M86.4 94h15.2M86.4 88.9h6.3M86.4 99.1h6.3M86.4 86.4h6.3M110.5 87.6h7.6M110.5 85.1h7.6"/>
<path d="M110.5 90.2h7.6M110.5 92.7h7.6M110.5 95.3h7.6M110.5 97.8h7.6M143.5 87.6h6.4M143.5 85.1h6.4M143.5 90.2h6.4M143.5 92.7h6.4M143.5 95.3h6.4M143.5 97.8h6.4M176.5 96.5h1.9M185.4 82.6v2.5h-7.6"/>
<path d="M193.7 96.5h5.7M195.6 99.7v8.3M196.2 81.3v8.2M196.2 94.6v1.9M231.1 99.7h1.3M247.6 99.7h1.3M50.8 109.2h10.2M53.3 104.1h7.7M53.3 101.6h7.7M61 111.8v1.2M86.4 104.1h6.3M86.4 101.6h6.3"/>
<path d="M107.9 108h10.2M110.5 100.3h7.6M110.5 102.9h7.6M110.5 110.5h7.6M143.5 100.3h6.4M143.5 102.9h6.4M175.9 114.9h1.9M186.1 102.9v2.5h-7.7M193 114.9h5.8M195.6 113v1.9M44.4 130.2v2.5h2.6M53.3 136.5v1.3"/>
<path d="M53.3 137.2h2.6v.6M59.7 132.7h.6v3.8M68.6 136.5h-10.2v1.3M176.5 136.5h1.9M185.4 121.3v2.5h-7.6M193.7 136.5h3.8M196.2 121.3v8.2M196.2 134.6v1.9M221 124.5h-10.8v1.9M273 123.2h-10.7v1.9M38.1 153h5.1M38.1 150.5h5.1"/>
<path d="M38.1 155.6h5.1M38.1 158.1h5.1M38.1 145.4h5.1M38.1 148h5.1M68.6 153h6.3M68.6 150.5h6.3M68.6 155.6h6.3M68.6 158.1h6.3M68.6 145.4h6.3M68.6 148h6.3M84.5 155.6v8.2M186.1 142.9v2.5h-7.7"/>
<path d="M38.1 160.7h5.1M38.1 163.2h5.1M50.8 178.4v1.9M53.3 178.4v.7M55.9 178.4v.7h-5.1M68.6 160.7h6.3M68.6 163.2h6.3M68.6 168.3h6.3M68.6 170.8h17.8M84.5 168.9v1.9"/>
</g>
<path d="M141.2 51h.7M245.4 56.1h.7M84.1 103.7h.7M141.2 102.5h.7" fill="none" stroke="#a90000" stroke-width=".18"/>
<g fill="#009600" stroke="#009600" stroke-width=".18">
<circle cx="84.5" cy="170.8" r=".46"/>
<circle cx="53.3" cy="179.1" r=".46"/>
<circle cx="50.8" cy="179.1" r=".46"/>
<circle cx="53.3" cy="91.4" r=".46"/>
<circle cx="92.7" cy="91.4" r=".46"/>
<circle cx="92.7" cy="94" r=".46"/>
<circle cx="92.7" cy="96.5" r=".46"/>
<circle cx="53.3" cy="96.5" r=".46"/>
<circle cx="53.3" cy="94" r=".46"/>
<circle cx="60.3" cy="136.5" r=".46"/>
<circle cx="53.3" cy="137.2" r=".46"/>
<circle cx="186.1" cy="45.1" r=".46"/>
<circle cx="174.6" cy="51.4" r=".46"/>
<circle cx="174.6" cy="45.1" r=".46"/>
<circle cx="196.2" cy="136.5" r=".46"/>
<circle cx="195.6" cy="114.9" r=".46"/>
<circle cx="196.2" cy="96.5" r=".46"/>
</g>
<text font-size="2.8" fill="#840000" x="178" y="190.9">Title:</text>
<g font-size="2.1" fill="#840000">
<text x="178" y="178">v1:</text>
<text x="182.6" y="178">Initial</text>
<text x="178" y="184">Sheet:</text>
<text x="178" y="181.2">100%</text>
<text x="185.7" y="181.2">Offner</text>
<text x="186.2" y="184">/Buffers/</text>
<text x="178" y="186.7">File:</text>
<text x="184.1" y="186.7">buffers.kicad_sch</text>
<text x="178" y="196.9">KiCad</text>
<text x="178" y="194.1">Size:</text>
<text x="184.7" y="194.1">A4</text>
<text x="185.7" y="196.9">E.D.A.</text>
<text x="193.3" y="196.9">8.0.6</text>
<text x="200" y="194.1">Date:</text>
<text x="207" y="194.1">2023-06-29</text>
<text x="263" y="194.3">Rev:</text>
<text x="263" y="196.9">Id:</text>
<text x="267.1" y="196.9">3/3</text>
<text x="269.4" y="194.3">v1.1</text>
</g>
<g font-size="1.8" fill="#840000">
<text x="35" y="11.9">1</text>
<text x="85" y="11.9">2</text>
<text x="135" y="11.9">3</text>
<text x="185" y="11.9">4</text>
<text x="235" y="11.9">5</text>
<text x="285" y="11.9">6</text>
<text x="10.3" y="35.9">A</text>
<text x="285.3" y="35.9">A</text>
<text x="10.3" y="85.9">B</text>
<text x="285.3" y="85.9">B</text>
<text x="10.3" y="135.9">C</text>
<text x="285.3" y="135.9">C</text>
<text x="10.3" y="185.9">D</text>
<text x="285.3" y="185.9">D</text>
<text x="35" y="199.9">1</text>
<text x="85" y="199.9">2</text>
<text x="135" y="199.9">3</text>
<text x="185" y="199.9">4</text>
<text x="235" y="199.9">5</text>
<text x="285" y="199.9">6</text>
</g>
<g font-size="1.8" fill="#000084">
<text x="16.8" y="19.9">CA[0..15]</text>
<text x="57.3" y="19.9">A[0..15]</text>
<text x="62.2" y="28.8">CD[0..7]</text>
<text x="101.8" y="28.8">DB[0..7]</text>
</g>
<g font-size="1.8" fill="#0f0f0f">
<text x="34.3" y="22.5">CA0</text>
<text x="45.1" y="22.5">A0</text>
<text x="34.3" y="27.6">CA2</text>
<text x="34.3" y="25.1">CA1</text>
<text x="45.1" y="27.6">A2</text>
<text x="45.1" y="25.1">A1</text>
<text x="130.8" y="24.4">VBuffer</text>
<text x="34.3" y="32.7">CA4</text>
<text x="34.3" y="30.1">CA3</text>
<text x="34.3" y="35.2">CA5</text>
<text x="45.1" y="32.7">A4</text>
<text x="45.1" y="35.2">A5</text>
<text x="45.1" y="30.1">A3</text>
<text x="78.6" y="33.3">CD1</text>
<text x="78.6" y="30.8">CD0</text>
<text x="78.6" y="35.8">CD2</text>
<text x="89.5" y="35.8">DB2</text>
<text x="89.5" y="33.3">DB1</text>
<text x="89.5" y="30.8">DB0</text>
<text x="110.5" y="35.8">CA1</text>
<text x="110.5" y="33.3">CA0</text>
<text x="147.4" y="35.8">A1</text>
<text x="147.4" y="33.3">A0</text>
<text x="34.3" y="40.3">CA7</text>
<text x="34.3" y="37.8">CA6</text>
<text x="45.1" y="40.3">A7</text>
<text x="45.1" y="37.8">A6</text>
<text x="78.6" y="38.4">CD3</text>
<text x="78.6" y="40.9">CD4</text>
<text x="89.5" y="40.9">DB4</text>
<text x="89.5" y="38.4">DB3</text>
<text x="110.5" y="40.9">CA3</text>
<text x="110.5" y="38.4">CA2</text>
<text x="147.4" y="40.9">A3</text>
<text x="147.4" y="38.4">A2</text>
<text x="33.1" y="47.9">CA10</text>
<text x="34.3" y="42.8">CA8</text>
<text x="34.3" y="45.4">CA9</text>
<text x="45.1" y="45.4">A9</text>
<text x="45.1" y="47.9">A10</text>
<text x="45.1" y="42.8">A8</text>
<text x="78.6" y="46">CD6</text>
<text x="78.6" y="43.5">CD5</text>
<text x="89.5" y="43.5">DB5</text>
<text x="89.5" y="46">DB6</text>
<text x="110.5" y="43.5">CA4</text>
<text x="110.5" y="46">CA5</text>
<text x="147.4" y="43.5">A4</text>
<text x="147.4" y="46">A5</text>
<text x="186.6" y="44.7">VBuffer</text>
<text x="33.1" y="50.5">CA11</text>
<text x="33.1" y="53">CA12</text>
<text x="45.1" y="50.5">A11</text>
<text x="45.1" y="53">A12</text>
<text x="78.6" y="48.5">CD7</text>
<text x="89.5" y="48.5">DB7</text>
<text x="110.5" y="48.5">CA6</text>
<text x="110.5" y="51.1">CA7</text>
<text x="147.4" y="48.5">A6</text>
<text x="147.4" y="51.1">A7</text>
<text x="33.1" y="55.5">CA13</text>
<text x="33.1" y="58.1">CA14</text>
<text x="45.1" y="55.5">A13</text>
<text x="45.1" y="58.1">A14</text>
<text x="109.2" y="56.2">VBuffer</text>
<text x="33.1" y="60.6">CA15</text>
<text x="45.1" y="60.6">A15</text>
<text x="100" y="64.2" transform="rotate(-90 100 64.2)">VBuffer</text>
<text x="74.2" y="77.1">VBuffer</text>
<text x="100" y="76.2" transform="rotate(-90 100 76.2)">~{AOE}</text>
<text x="130.8" y="75.9">VBuffer</text>
<text x="110.5" y="87.3">CA9</text>
<text x="110.5" y="84.7">CA8</text>
<text x="110.5" y="89.8">CA10</text>
<text x="146.1" y="89.8">A10</text>
<text x="147.4" y="84.7">A8</text>
<text x="147.4" y="87.3">A9</text>
<text x="177.8" y="84.7">~{AOE}</text>
<text x="195.9" y="88.3" transform="rotate(-90 195.9 88.3)">VBuffer</text>
<text x="110.5" y="92.4">CA11</text>
<text x="110.5" y="94.9">CA12</text>
<text x="146.1" y="94.9">A12</text>
<text x="146.1" y="92.4">A11</text>
<text x="103.1" y="97.4">CLKCPUCA13</text>
<text x="110.5" y="100">CA14</text>
<text x="146.1" y="97.4">A13</text>
<text x="146.1" y="100">A14</text>
<text x="107.9" y="107.6">VBuffer</text>
<text x="110.5" y="102.5">CA15</text>
<text x="146.1" y="102.5">A15</text>
<text x="178.4" y="105.1">~{AOE}</text>
<text x="195.2" y="106.7" transform="rotate(-90 195.2 106.7)">VBuffer</text>
<text x="50.8" y="108.9">VBuffer</text>
<text x="110.5" y="110.1">~{AOE}</text>
<text x="177.8" y="123.5">~{AOE}</text>
<text x="213.9" y="124.1">VBuffer</text>
<text x="266" y="122.8">VBuffer</text>
<text x="195.9" y="128.3" transform="rotate(-90 195.9 128.3)">VBuffer</text>
<text x="61.5" y="136.2">VBuffer</text>
<text x="38.1" y="145.1">CD7</text>
<text x="38.1" y="147.6">CD6</text>
<text x="71" y="145.1">DB7</text>
<text x="71" y="147.6">DB6</text>
<text x="178.4" y="145.1">~{AOE}</text>
<text x="38.1" y="152.7">CD4</text>
<text x="38.1" y="150.1">CD5</text>
<text x="38.1" y="155.2">CD3</text>
<text x="71" y="152.7">DB4</text>
<text x="71" y="155.2">DB3</text>
<text x="71" y="150.1">DB5</text>
<text x="38.1" y="160.3">CD1</text>
<text x="38.1" y="157.8">CD2</text>
<text x="71" y="157.8">DB2</text>
<text x="71" y="160.3">DB1</text>
<text x="38.1" y="162.8">CD0</text>
<text x="71" y="162.8">DB0</text>
<text x="84.1" y="162.6" transform="rotate(-90 84.1 162.6)">VBuffer</text>
</g>
<g font-size="1.8" fill="#0000c2">
<text x="157.5" y="22.3">For</text>
<text x="161.7" y="22.3">Address</text>
<text x="170.2" y="22.3">Buffers</text>
<text x="178.1" y="22.3">use</text>
<text x="157.5" y="24.4">SN74LVC245ANSR</text>
<text x="157.5" y="26.4">SN74ABT245BNSR</text>
<text x="175.5" y="24.4">for</text>
<text x="175.6" y="26.4">for</text>
<text x="179.4" y="24.4">3.3V</text>
<text x="179.5" y="26.4">5V</text>
<text x="182.9" y="26.4">BUS.</text>
<text x="184.6" y="24.4">BUS</text>
<text x="189.6" y="24.4">and</text>
<text x="35.6" y="188.1">One</text>
<text x="35.6" y="190.1">a</text>
<text x="37.9" y="190.1">SN74ABT245BNSR</text>
<text x="40.3" y="188.1">can</text>
<text x="44.9" y="188.1">place</text>
<text x="51.2" y="188.1">a</text>
<text x="53.5" y="188.1">SN74LVC245ANSR</text>
<text x="56" y="190.1">for</text>
<text x="59.9" y="190.1">5V</text>
<text x="63.3" y="190.1">BUS</text>
<text x="68.3" y="190.1">and</text>
<text x="71.5" y="188.1">for</text>
<text x="72.9" y="190.1">CPU</text>
<text x="75.4" y="188.1">3.3V</text>
<text x="78" y="190.1">on</text>
<text x="80.6" y="188.1">BUS</text>
<text x="81.5" y="190.1">the</text>
<text x="85.6" y="190.1">Pads</text>
<text x="85.6" y="188.1">and</text>
<text x="90.2" y="188.1">CPU</text>
<text x="91.4" y="190.1">from</text>
<text x="95.3" y="188.1">or</text>
<text x="96.9" y="190.1">U5</text>
<text x="35.6" y="192.2">or</text>
<text x="38.7" y="192.2">leave</text>
<text x="44.8" y="192.2">the</text>
<text x="48.9" y="192.2">SN74LVCC3245ANSR</text>
<text x="69.5" y="192.2">for</text>
<text x="73.3" y="192.2">3.3V</text>
<text x="78.6" y="192.2">BUS</text>
<text x="83.5" y="192.2">and</text>
<text x="88.2" y="192.2">5V</text>
<text x="91.6" y="192.2">CPU.</text>
</g>
<g font-size="1.8" fill="#a90000">
<text x="130.6" y="29.9" transform="rotate(-90 130.6 29.9)">20</text>
<text x="119.9" y="33.4">2</text>
<text x="119.9" y="35.9">3</text>
<text x="139.7" y="35.9">17</text>
<text x="139.7" y="33.4">18</text>
<text x="228.5" y="34.7">1</text>
<text x="232.3" y="34.7">9</text>
<text x="243.8" y="34.7">8</text>
<text x="247.6" y="34.7">1</text>
<text x="119.9" y="38.5">4</text>
<text x="119.9" y="41">5</text>
<text x="139.7" y="41">15</text>
<text x="139.7" y="38.5">16</text>
<text x="168.8" y="36.6">1</text>
<text x="174.4" y="40.1" transform="rotate(-90 174.4 40.1)">2</text>
<text x="179" y="36.6">3</text>
<text x="238.5" y="40.4" transform="rotate(-90 238.5 40.4)">10</text>
<text x="119.9" y="43.6">6</text>
<text x="119.9" y="46.1">7</text>
<text x="139.7" y="46.1">13</text>
<text x="139.7" y="43.6">14</text>
<text x="119.9" y="48.6">8</text>
<text x="119.9" y="51.2">9</text>
<text x="139.7" y="51.2">11</text>
<text x="139.7" y="48.6">12</text>
<text x="119.3" y="58.8">19</text>
<text x="119.9" y="56.3">1</text>
<text x="229.2" y="56.3">1</text>
<text x="232.4" y="56.3">12</text>
<text x="243.8" y="56.3">11</text>
<text x="248.2" y="56.3">1</text>
<text x="130.6" y="65.4" transform="rotate(-90 130.6 65.4)">10</text>
<text x="239.1" y="62" transform="rotate(-90 239.1 62)">13</text>
<text x="174.6" y="75.9">1</text>
<text x="179" y="75.9">2</text>
<text x="190.4" y="75.9">3</text>
<text x="194.9" y="75.9">1</text>
<text x="73.4" y="82.6" transform="rotate(-90 73.4 82.6)">20</text>
<text x="130.6" y="81.3" transform="rotate(-90 130.6 81.3)">20</text>
<text x="185.2" y="81" transform="rotate(-90 185.2 81)">1</text>
<text x="233" y="79.1">2</text>
<text x="244.4" y="79.1">3</text>
<text x="62.8" y="86.1">2</text>
<text x="62.8" y="88.6">3</text>
<text x="82.5" y="88.6">17</text>
<text x="82.5" y="86.1">18</text>
<text x="119.9" y="84.8">2</text>
<text x="119.9" y="87.4">3</text>
<text x="119.9" y="89.9">4</text>
<text x="139.7" y="89.9">16</text>
<text x="139.7" y="87.4">17</text>
<text x="139.7" y="84.8">18</text>
<text x="239.1" y="84.2" transform="rotate(-90 239.1 84.2)">1</text>
<text x="50.7" y="93.7">2</text>
<text x="62.8" y="91.2">4</text>
<text x="62.8" y="93.7">5</text>
<text x="82.5" y="93.7">15</text>
<text x="82.5" y="91.2">16</text>
<text x="93.9" y="91.2">1</text>
<text x="93.9" y="93.7">2</text>
<text x="119.9" y="92.5">5</text>
<text x="119.9" y="95">6</text>
<text x="139.7" y="95">14</text>
<text x="139.7" y="92.5">15</text>
<text x="50.7" y="96.3">3</text>
<text x="50.7" y="98.8">4</text>
<text x="50.7" y="101.3">5</text>
<text x="62.8" y="96.3">6</text>
<text x="62.8" y="98.8">7</text>
<text x="62.8" y="101.3">8</text>
<text x="82.5" y="101.3">12</text>
<text x="82.5" y="98.8">13</text>
<text x="82.5" y="96.3">14</text>
<text x="93.9" y="96.3">3</text>
<text x="93.9" y="98.8">4</text>
<text x="93.9" y="101.3">5</text>
<text x="119.9" y="97.5">7</text>
<text x="119.9" y="100.1">8</text>
<text x="139.7" y="100.1">12</text>
<text x="139.7" y="97.5">13</text>
<text x="179.6" y="96.3">5</text>
<text x="185.8" y="101.4" transform="rotate(-90 185.8 101.4)">4</text>
<text x="191.1" y="96.3">6</text>
<text x="233.6" y="99.4">5</text>
<text x="245" y="99.4">6</text>
<text x="50.7" y="103.9">6</text>
<text x="62.8" y="103.9">9</text>
<text x="82.5" y="103.9">11</text>
<text x="93.9" y="103.9">6</text>
<text x="119.9" y="107.7">1</text>
<text x="119.9" y="102.6">9</text>
<text x="139.7" y="102.6">11</text>
<text x="239.8" y="104.5" transform="rotate(-90 239.8 104.5)">4</text>
<text x="62.2" y="111.5">19</text>
<text x="62.8" y="109">1</text>
<text x="119.3" y="110.2">19</text>
<text x="73.4" y="118.2" transform="rotate(-90 73.4 118.2)">10</text>
<text x="130.6" y="116.9" transform="rotate(-90 130.6 116.9)">10</text>
<text x="179" y="114.7">9</text>
<text x="190.4" y="114.7">8</text>
<text x="185.2" y="120.4" transform="rotate(-90 185.2 120.4)">10</text>
<text x="209.9" y="130.2" transform="rotate(-90 209.9 130.2)">14</text>
<text x="262" y="128.9" transform="rotate(-90 262 128.9)">14</text>
<text x="47.6" y="132.5">1</text>
<text x="53.1" y="136" transform="rotate(-90 53.1 136)">2</text>
<text x="57.7" y="132.5">3</text>
<text x="179" y="136.3">12</text>
<text x="190.5" y="136.3">11</text>
<text x="53.1" y="141.6" transform="rotate(-90 53.1 141.6)">24</text>
<text x="55.6" y="141.6" transform="rotate(-90 55.6 141.6)">23</text>
<text x="58.2" y="141" transform="rotate(-90 58.2 141)">1</text>
<text x="185.8" y="142" transform="rotate(-90 185.8 142)">13</text>
<text x="44.4" y="147.7">20</text>
<text x="44.4" y="145.2">21</text>
<text x="65.3" y="145.2">3</text>
<text x="65.3" y="147.7">4</text>
<text x="209.9" y="149.9" transform="rotate(-90 209.9 149.9)">7</text>
<text x="262" y="148.7" transform="rotate(-90 262 148.7)">7</text>
<text x="44.4" y="155.3">17</text>
<text x="44.4" y="152.8">18</text>
<text x="44.4" y="150.2">19</text>
<text x="65.3" y="150.2">5</text>
<text x="65.3" y="152.8">6</text>
<text x="65.3" y="155.3">7</text>
<text x="44.4" y="160.4">15</text>
<text x="44.4" y="157.9">16</text>
<text x="65.3" y="157.9">8</text>
<text x="65.3" y="160.4">9</text>
<text x="44.4" y="162.9">14</text>
<text x="64.7" y="162.9">10</text>
<text x="64.7" y="170.6">22</text>
<text x="65.3" y="168">2</text>
<text x="50.5" y="177.2" transform="rotate(-90 50.5 177.2)">13</text>
<text x="53.1" y="177.2" transform="rotate(-90 53.1 177.2)">12</text>
<text x="55.6" y="177.2" transform="rotate(-90 55.6 177.2)">11</text>
</g>
<g font-size="1.8" fill="#006464">
<text x="132.8" y="28.4">U2</text>
<text x="236.8" y="28.4">U9C</text>
<text x="124.2" y="34.5">A0</text>
<text x="131.7" y="36" transform="rotate(-90 131.7 36)">VCC</text>
<text x="132.8" y="30.4">SN74LVC245ANSR</text>
<text x="134.7" y="34.5">B0</text>
<text x="162.5" y="31.2">+3V3</text>
<text x="172.2" y="32.7">JP29</text>
<text x="172.9" y="34.8">Vcc</text>
<text x="181.5" y="30.6">+5V</text>
<text x="220.4" y="34.8">J12</text>
<text x="231.5" y="30.4">SN74LVC125AD</text>
<text x="253.5" y="34.8">J14</text>
<text x="124.2" y="37.1">A1</text>
<text x="124.2" y="39.6">A2</text>
<text x="134.7" y="39.6">B2</text>
<text x="134.7" y="37.1">B1</text>
<text x="212.3" y="36.8">Conn_01x01</text>
<text x="253.5" y="36.8">Conn_01x01</text>
<text x="124.2" y="42.1">A3</text>
<text x="124.2" y="44.7">A4</text>
<text x="124.2" y="47.2">A5</text>
<text x="134.7" y="47.2">B5</text>
<text x="134.7" y="44.7">B4</text>
<text x="134.7" y="42.1">B3</text>
<text x="236.7" y="46.6">GND</text>
<text x="124.2" y="49.8">A6</text>
<text x="124.2" y="52.3">A7</text>
<text x="134.7" y="52.3">B7</text>
<text x="134.7" y="49.8">B6</text>
<text x="177" y="48.3">C3</text>
<text x="177" y="50.8">100n</text>
<text x="188.4" y="48.3">C4</text>
<text x="188.4" y="50.8">100n</text>
<text x="232.1" y="52">SN74LVC125AD</text>
<text x="237.4" y="50">U9D</text>
<text x="124.2" y="57.4">A-&gt;B</text>
<text x="124.2" y="59.9">CE</text>
<text x="172.6" y="57.4">GND</text>
<text x="212.9" y="58.4">Conn_01x01</text>
<text x="221.1" y="56.4">J13</text>
<text x="254.1" y="56.4">J15</text>
<text x="254.1" y="58.4">Conn_01x01</text>
<text x="131.7" y="60.6" transform="rotate(-90 131.7 60.6)">GND</text>
<text x="101.8" y="67.8">R1</text>
<text x="101.8" y="69.8">10k</text>
<text x="128.8" y="72">GND</text>
<text x="178.2" y="71.7">SN74LVC125AD</text>
<text x="183.5" y="69.7">U8A</text>
<text x="237.4" y="68.2">GND</text>
<text x="166.5" y="76">J11</text>
<text x="200.8" y="76">J10</text>
<text x="232.1" y="74.9">SN74LVC125AD</text>
<text x="237.5" y="72.8">U9A</text>
<text x="75.6" y="81.1">U21</text>
<text x="75.6" y="83.2">SN74LVC245ANSR</text>
<text x="132.8" y="79.8">U3</text>
<text x="132.8" y="81.9">SN74LVC245ANSR</text>
<text x="158.3" y="78.1">Conn_01x01</text>
<text x="200.8" y="78.1">Conn_01x01</text>
<text x="67.1" y="87.2">A0</text>
<text x="67.1" y="89.8">A1</text>
<text x="74.5" y="88.7" transform="rotate(-90 74.5 88.7)">VCC</text>
<text x="77.6" y="89.8">B1</text>
<text x="77.6" y="87.2">B0</text>
<text x="124.2" y="86">A0</text>
<text x="124.2" y="88.5">A1</text>
<text x="131.7" y="87.4" transform="rotate(-90 131.7 87.4)">VCC</text>
<text x="134.7" y="88.5">B1</text>
<text x="134.7" y="86">B0</text>
<text x="184" y="90">U8B</text>
<text x="67.1" y="92.3">A2</text>
<text x="67.1" y="94.8">A3</text>
<text x="77.6" y="94.8">B3</text>
<text x="77.6" y="92.3">B2</text>
<text x="124.2" y="91">A2</text>
<text x="124.2" y="93.6">A3</text>
<text x="134.7" y="93.6">B3</text>
<text x="134.7" y="91">B2</text>
<text x="178.8" y="92">SN74LVC125AD</text>
<text x="197.7" y="91.9">R9</text>
<text x="197.7" y="94">10k</text>
<text x="232.8" y="95.2">SN74LVC125AD</text>
<text x="237.4" y="91">GND</text>
<text x="238" y="93.2">U9B</text>
<text x="67.1" y="97.4">A4</text>
<text x="67.1" y="99.9">A5</text>
<text x="77.6" y="99.9">B5</text>
<text x="77.6" y="97.4">B4</text>
<text x="124.2" y="96.1">A4</text>
<text x="124.2" y="98.7">A5</text>
<text x="124.2" y="101.2">A6</text>
<text x="134.7" y="101.2">B6</text>
<text x="134.7" y="98.7">B5</text>
<text x="134.7" y="96.1">B4</text>
<text x="45.7" y="107.5">J31</text>
<text x="67.1" y="102.5">A6</text>
<text x="67.1" y="105">A7</text>
<text x="77.6" y="105">B7</text>
<text x="77.6" y="102.5">B6</text>
<text x="124.2" y="103.7">A7</text>
<text x="134.7" y="103.7">B7</text>
<text x="67.1" y="110.1">A-&gt;B</text>
<text x="67.1" y="112.6">CE</text>
<text x="74.5" y="113.3" transform="rotate(-90 74.5 113.3)">GND</text>
<text x="96" y="108.6">J30</text>
<text x="124.2" y="108.8">A-&gt;B</text>
<text x="124.2" y="111.4">CE</text>
<text x="131.7" y="112" transform="rotate(-90 131.7 112)">GND</text>
<text x="178.2" y="110.5">SN74LVC125AD</text>
<text x="183.4" y="108.4">U8C</text>
<text x="197.1" y="112.4">10k</text>
<text x="197.1" y="110.3">R10</text>
<text x="238" y="111.4">GND</text>
<text x="58.9" y="118.3">GND</text>
<text x="71.6" y="124.7">GND</text>
<text x="128.8" y="123.4">GND</text>
<text x="42.4" y="127.1">+5V</text>
<text x="45.9" y="130.7">Jumper_3_Open</text>
<text x="51.5" y="128.6">JP8</text>
<text x="184" y="130">U8D</text>
<text x="197.7" y="131.9">R11</text>
<text x="178.8" y="132">SN74LVC125AD</text>
<text x="197.7" y="134">10k</text>
<text x="211" y="136.3" transform="rotate(-90 211 136.3)">VCC</text>
<text x="263.1" y="135" transform="rotate(-90 263.1 135)">VCC</text>
<text x="268.1" y="137.6">U9E</text>
<text x="59.2" y="141.8">SN74LVCC3245ANSR</text>
<text x="59.5" y="139.3">U5</text>
<text x="216" y="138.9">U8E</text>
<text x="216" y="141">SN74LVC125AD</text>
<text x="268.1" y="139.7">SN74LVC125AD</text>
<text x="49.3" y="148.8">B1</text>
<text x="49.3" y="146.3">B0</text>
<text x="54.2" y="149" transform="rotate(-90 54.2 149)">VCCB</text>
<text x="56.7" y="149" transform="rotate(-90 56.7 149)">VCCB</text>
<text x="59.3" y="148.8" transform="rotate(-90 59.3 148.8)">VCCA</text>
<text x="60" y="146.3">A0</text>
<text x="60" y="148.8">A1</text>
<text x="211" y="145.7" transform="rotate(-90 211 145.7)">GND</text>
<text x="263.1" y="144.4" transform="rotate(-90 263.1 144.4)">GND</text>
<text x="49.3" y="153.9">B3</text>
<text x="49.3" y="151.4">B2</text>
<text x="60" y="151.4">A2</text>
<text x="60" y="153.9">A3</text>
<text x="260.2" y="155.8">GND</text>
<text x="49.3" y="161.5">B6</text>
<text x="49.3" y="159">B5</text>
<text x="49.3" y="156.4">B4</text>
<text x="60" y="156.4">A4</text>
<text x="60" y="159">A5</text>
<text x="60" y="161.5">A6</text>
<text x="208.1" y="157.1">GND</text>
<text x="49.3" y="164.1">B7</text>
<text x="60" y="164.1">A7</text>
<text x="86" y="166.2">R2</text>
<text x="51.7" y="172.3" transform="rotate(-90 51.7 172.3)">GND</text>
<text x="54.2" y="172.3" transform="rotate(-90 54.2 172.3)">GND</text>
<text x="56.7" y="172.3" transform="rotate(-90 56.7 172.3)">GND</text>
<text x="56.8" y="169.1">A-&gt;B</text>
<text x="59.9" y="171.7">CE</text>
<text x="86" y="168.3">10k</text>
<text x="48.8" y="185.6">GND</text>
</g>
<g font-size="1.8" fill="#725600">
<text x="105.3" y="59.9">~{AOE}</text>
<text x="227.1" y="80.2">E</text>
<text x="250.4" y="80.2">Ee</text>
<text x="45.2" y="87.2">~{PHI0_c}</text>
<text x="45.2" y="89.8">PHI0_c</text>
<text x="94.2" y="89.8">PHI0</text>
<text x="94.2" y="87.2">~{PHI0}</text>
<text x="39.1" y="94.8">Qc</text>
<text x="39.3" y="92.3">Ec</text>
<text x="50.7" y="91.2">1</text>
<text x="103.1" y="92.3">Ecpu</text>
<text x="103.1" y="94.8">Qcpu</text>
<text x="31.7" y="97.4">CLKCPUc</text>
<text x="170.8" y="97.4">R/~{W}</text>
<text x="200.9" y="97.4">R/~{W}_e</text>
<text x="228.1" y="100.6">Q</text>
<text x="250.4" y="100.6">Qe</text>
<text x="170.4" y="115.8">~{WRc}</text>
<text x="200.2" y="115.8">~{MWR}</text>
<text x="171.2" y="137.4">~{RDc}</text>
<text x="198.9" y="137.4">~{MRD}</text>
<text x="76.4" y="169.1">DDIR</text>
<text x="87.8" y="171.7">~{DOE}</text>
</g>
</svg>
